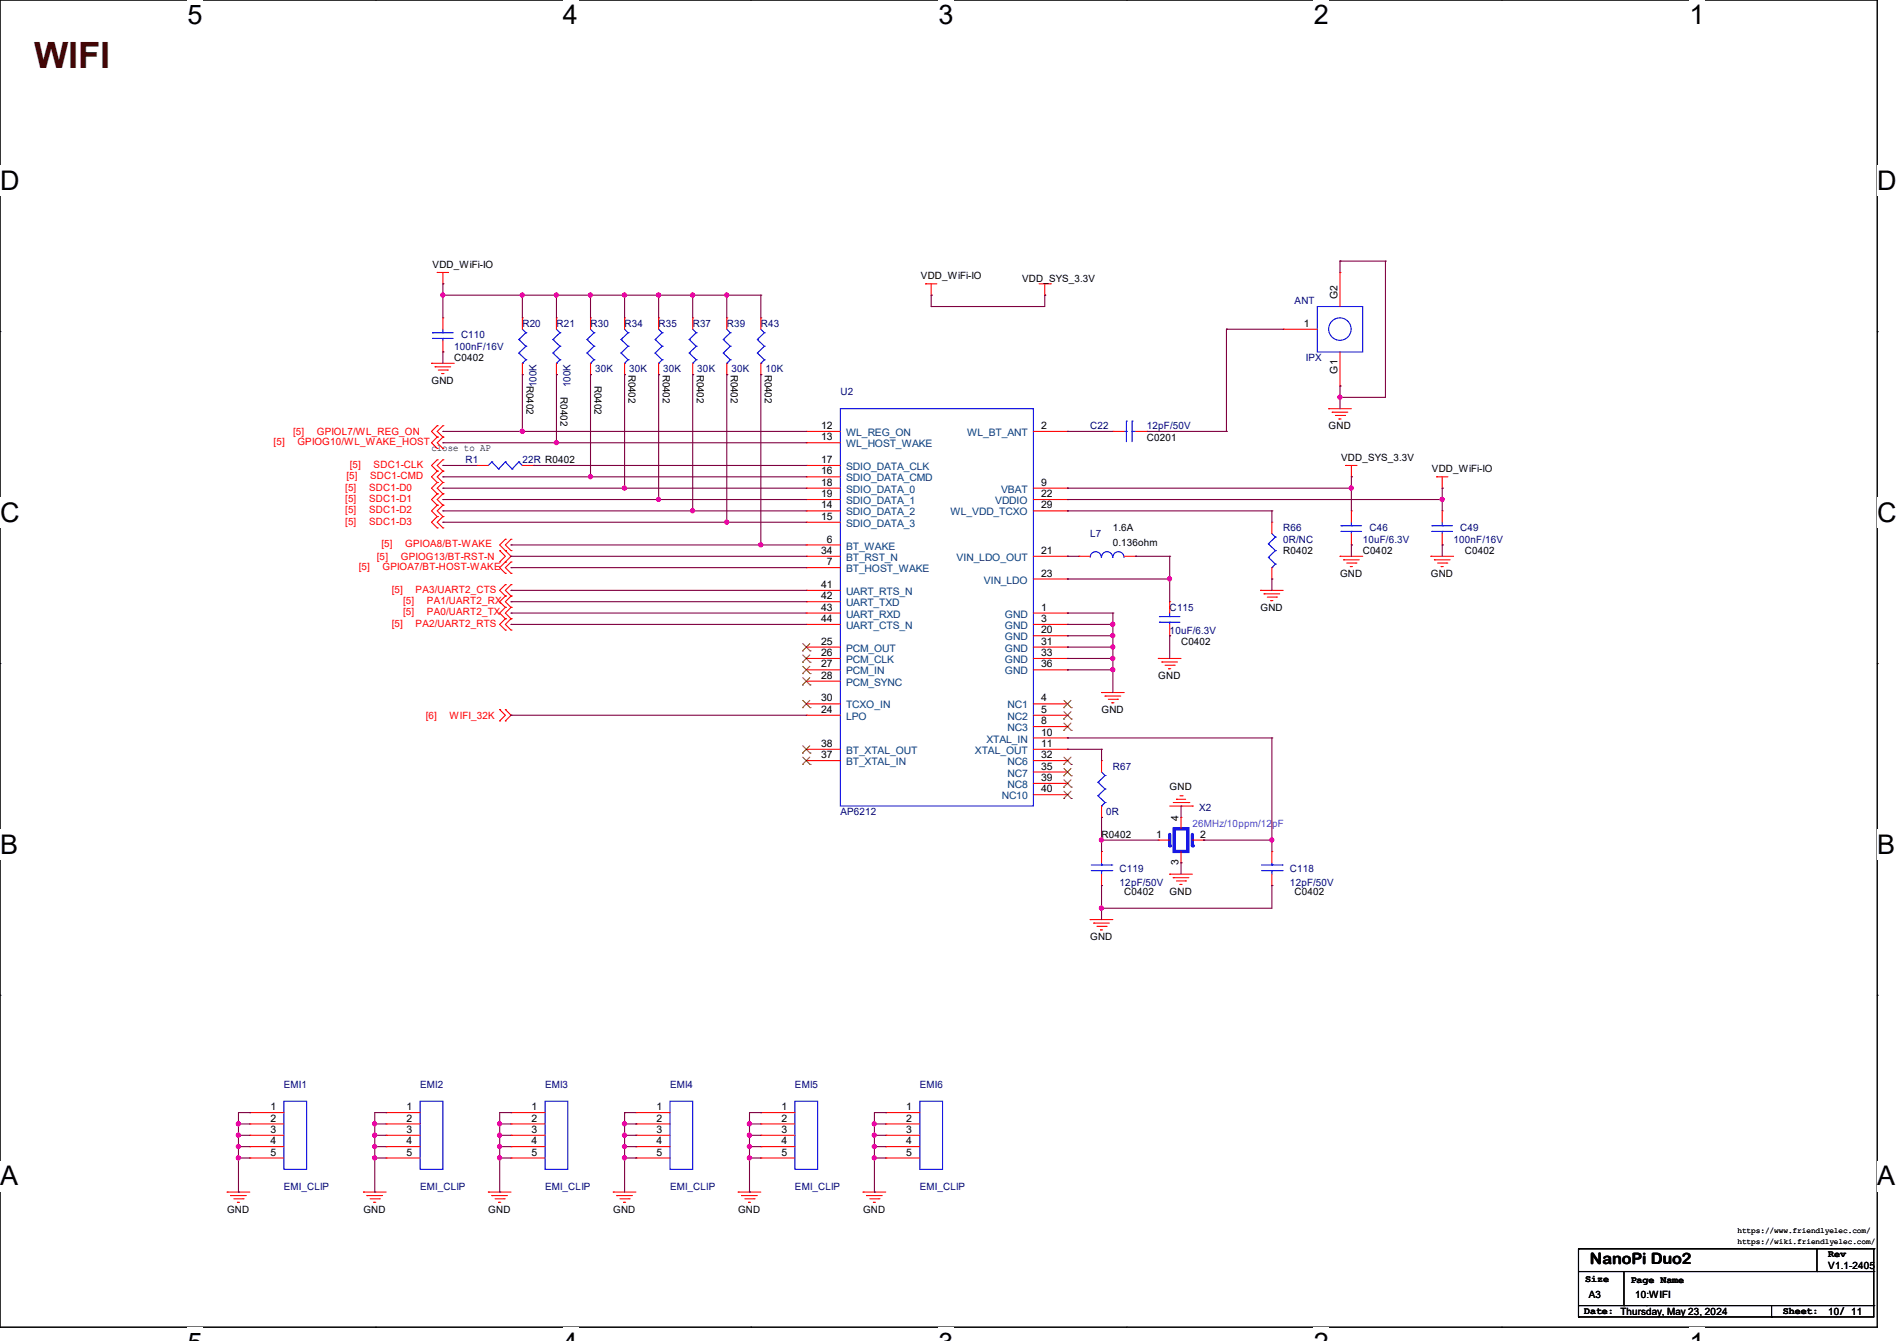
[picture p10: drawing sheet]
<svg xmlns="http://www.w3.org/2000/svg" width="297mm" height="210mm" viewBox="0 0 297 210" stroke-linecap="round" stroke-linejoin="round" font-family="sans-serif">
<path d="M0 0h293.9v207.9h-293.9z" fill="none" stroke="#000" stroke-width=".17"/>
<g fill="#fff">
<path d="M29.4 0h2.4v4.7h-2.4z"/>
<path d="M29.4 207.9h2.4v2.1h-2.4z"/>
</g>
<path d="M58.8 0h.1M58.8 207.9h.1" fill="none" stroke="#000" stroke-width=".17"/>
<g fill="#fff">
<path d="M88.1 0h2.4v4.7h-2.4z"/>
<path d="M88.1 207.9h2.4v2.1h-2.4z"/>
</g>
<path d="M117.6 0h.1M117.6 207.9h.1" fill="none" stroke="#000" stroke-width=".17"/>
<g fill="#fff">
<path d="M146.9 0h2.4v4.7h-2.4z"/>
<path d="M146.9 207.9h2.4v2.1h-2.4z"/>
</g>
<path d="M176.3 0h.1M176.3 207.9h.1" fill="none" stroke="#000" stroke-width=".17"/>
<g fill="#fff">
<path d="M205.7 0h2.4v4.7h-2.4z"/>
<path d="M205.7 207.9h2.4v2.1h-2.4z"/>
</g>
<path d="M235.1 0h.1M235.1 207.9h.1" fill="none" stroke="#000" stroke-width=".17"/>
<g fill="#fff">
<path d="M264.5 0h2.4v4.7h-2.4z"/>
<path d="M264.5 207.9h2.4v2.1h-2.4z"/>
<path d="M0 26h3v4.7h-3z"/>
<path d="M293.9 26h3.1v4.7h-3.1z"/>
<path d="M0 77.9h3v4.7h-3z"/>
<path d="M293.9 77.9h3.1v4.7h-3.1z"/>
</g>
<path d="M0 51.9h.1M293.9 51.9h.1" fill="none" stroke="#000" stroke-width=".17"/>
<g fill="#fff">
<path d="M0 129.9h2.8v4.7h-2.8z"/>
<path d="M293.9 129.9h2.9v4.7h-2.9z"/>
</g>
<path d="M0 103.9h.1M293.9 103.9h.1" fill="none" stroke="#000" stroke-width=".17"/>
<g fill="#fff">
<path d="M0 181.8h2.8v4.8h-2.8z"/>
<path d="M293.8 181.8h3v4.8h-3z"/>
</g>
<g fill="none" stroke="#000" stroke-width=".17">
<path d="M0 155.9h.1M293.9 155.9h.1M247.1 195.6h.1M247.1 199.1h46.3M247.1 195.6v10.6M247.1 195.6h46.3M254.3 199.1v5.4M284.5 199.1h.1M284.5 195.6v3.5M293.4 199.1h.1M293.4 195.6h.1M293.4 195.6v10.6h-46.3"/>
<path d="M247.1 206.2h.1M247.1 204.5h46.3M254.3 204.5h.1M257.8 204.5h.1M277.4 206.2h.1M277.4 204.5v1.7M293.4 204.5h.1"/>
</g>
<g fill="none" stroke="#f00" stroke-width=".17">
<path d="M67.6 56.9h.1M67.6 56.9h3.5M68.1 57.4h.1M68.1 57.4h2.5M68.5 42.7h.1M68.5 42.7h1.7M68.6 58h1.5M69.2 58.5h.1M69.2 58.5h.3M69.3 44.4h.1M69.3 55.1h.1M69.3 49.8h.1"/>
<path d="M69.3 42.7v1.7M69.3 49.8v1.8M69.3 53.3v1.8M70.1 58h.1M92.5 49.8h.1M92.5 58.7h.1M92.5 49.8v1.8M92.5 56.9v1.8M103.1 49.8h.1M103.1 58.7h.1M103.1 49.8v1.8M103.1 56.9v1.8"/>
<path d="M144.9 44.4h.1M144.9 44.4h1.8M145.8 46.2h.1M145.8 44.4v1.8M162.7 44.4h1.8M163.6 46.2h.1M163.6 44.4v1.8M164.5 44.4h.1M68.5 77.3h.1M68.5 75.6h.1M68.5 79.1h.1M68.5 68.5h.1"/>
<path d="M68.5 66.7h.1M68.5 70.2h.1M68.5 73.8h.1M68.5 72h.1M68.5 75.6l-.9 .9 .9 .8M68.5 77.3l-.9 .9 .9 .9M68.5 79.1l-.9 .9 .9 .9M68.5 66.7l-.9 .9 .9 .9M68.5 68.5l-.9 .8 .9 .9M68.5 72l-.9 .9 .9 .9M68.5 73.8l-.9 .9 .9 .9M69.3 77.3h.1"/>
<path d="M69.3 75.6h.1M69.3 79.1h.1M69.3 68.5h.1M69.3 66.7h.1M69.3 70.2h.1M69.3 73.8h.1M69.3 72h.1M69.3 75.6l-.8 .9 .8 .8M69.3 77.3l-.8 .9 .8 .9M69.3 79.1l-.8 .9 .8 .9M69.3 66.7l-.8 .9 .8 .9M69.3 68.5l-.8 .8 .8 .9"/>
<path d="M69.3 72l-.8 .9 .8 .9M69.3 73.8l-.8 .9 .8 .9M174.2 67.6h.1M174.2 67.6h1.8M177.8 67.6h1.8M179.6 67.6h.1M208 64h.1M208 64h3.6M208.6 64.6h.1M208.6 64.6h2.4M209.1 65.1h1.4M209.6 65.6h.1"/>
<path d="M209.6 65.6h.4M210.5 65.1h.1M210.7 72.9h.1M210.7 72.9h1.8M211.6 74.7h.1M211.6 72.9v1.8M224.9 74.7h.1M224.9 74.7h1.8M225.8 76.5h.1M225.8 74.7v1.8M68.5 80.9h.1M68.5 82.7h.1"/>
<path d="M68.5 80.9l-.9 .9 .9 .9M69.3 80.9h.1M69.3 82.7h.1M69.3 80.9l-.8 .9 .8 .9M78.2 88h.1M78.2 86.2h.1M78.2 86.2l.9 .9-.9 .9M79.1 86.2h.1M79.1 88h.1M79.1 89.8h.1M79.1 84.5h.1M79.1 95.1h.1"/>
<path d="M79.1 93.3h.1M79.1 96.9h.1M79.1 91.6h.1M79.1 98.7h.1M79.1 91.6l-.9 .9 .9 .8M79.1 84.5l-.9 .8 1.8 1.8-1.8 1.8 .9 .9M79.1 93.3l-.9 .9 .9 .9M79.1 95.1l-.9 .9 .9 .9M79.1 96.9l-.9 .9 .9 .9M80 89.8h.1M80 88h.1M80 86.2h.1"/>
<path d="M80 84.5h.1M80 95.1h.1M80 93.3h.1M80 96.9h.1M80 91.6h.1M80 98.7h.1M80 91.6l-.9 .9 .9 .8M80 88l-.9 .9 .9 .9M80 84.5l-.9 .8 .9 .9M80 93.3l-.9 .9 .9 .9M80 95.1l-.9 .9 .9 .9M80 96.9l-.9 .9 .9 .9"/>
<path d="M168.9 87.1h.1M168.9 87.1h1.8M176 87.1h1.8M177.8 87.1h.1M197.4 92.5h.1M197.4 92.5h3.5M197.9 93h.1M197.9 93h2.5M198.4 93.5h1.5M199 94.1h.1M199 94.1h.3M199.1 81.8h.1"/>
<path d="M199.1 90.7h.1M199.1 81.8v1.8M199.1 88.9v1.8M199.9 93.5h.1M209.8 87.1h.1M209.8 87.1h3.6M210.4 87.7h.1M210.4 87.7h2.4M210.9 88.2h1.4M211.4 88.7h.1M211.4 88.7h.4M212.3 88.2h.1"/>
<path d="M224 87.1h.1M224 87.1h3.6M224.6 87.7h.1M224.6 87.7h2.4M225.1 88.2h1.4M225.6 88.7h.1M225.6 88.7h.4M226.5 88.2h.1M78.2 112.9h.1M78.2 111.1h.1M78.2 111.1l.9 .9-.9 .9M79.1 111.1h.1"/>
<path d="M79.1 112.9h.1M79.1 111.1l.9 .9-.9 .9M172.5 108.5h.1M172.5 108.5h3.5M173 109h.1M173 109h2.5M173.5 109.5h1.5M174.1 110.1h.1M174.1 110.1h.3M175 109.5h.1M181.4 103.1h.1M181.4 103.1h3.5"/>
<path d="M181.9 103.7h.1M181.9 103.7h2.5M182.4 104.2h1.5M183 104.7h.1M183 104.7h.3M183.9 104.2h.1M172.5 133.4h.1M172.5 138.7h.1M172.5 133.4v1.7M172.5 136.9v1.8M183.1 136.9h.1M183.1 136.9h3.6"/>
<path d="M183.1 126.2h3.6M183.7 137.5h.1M183.7 137.5h2.4M183.7 125.7h2.4M184.2 125.2h.1M184.2 138h1.4M184.2 125.2h1.4M184.7 138.5h.1M184.7 138.5h.4M184.7 124.6h.4M185.1 124.6h.1M185.6 138h.1"/>
<path d="M186.1 125.7h.1M186.7 126.2h.1M170.7 144h.1M170.7 144h3.5M171.2 144.6h.1M171.2 144.6h2.5M171.7 145.1h1.5M172.3 145.6h.1M172.3 145.6h.3M173.2 145.1h.1M60.5 174.2h.1M60.5 176h.1"/>
<path d="M60.5 177.8h.1M60.5 179.6h.1M60.5 174.2h5.3M60.5 176h5.3M60.5 177.8h5.3M60.5 179.6h5.3M99.6 174.2h.1M99.6 176h.1M99.6 177.8h.1M99.6 179.6h.1M99.6 174.2h5.3M99.6 176h5.3"/>
<path d="M99.6 177.8h5.3M99.6 179.6h5.3M119.1 174.2h.1M119.1 176h.1M119.1 177.8h.1M119.1 179.6h.1M119.1 174.2h5.4M119.1 176h5.4M119.1 177.8h5.4M119.1 179.6h5.4M35.6 186.7h.1M35.6 186.7h3.5"/>
<path d="M36.1 187.2h.1M36.1 187.2h2.5M36.6 187.7h1.5M37.2 188.3h.1M37.2 188.3h.3M38.1 187.7h.1M56.9 186.7h.1M56.9 186.7h3.6M57.4 187.2h.1M57.4 187.2h2.5M58 187.7h1.4M58.5 188.3h.1"/>
<path d="M58.5 188.3h.3M59.4 187.7h.1M60.5 181.4h.1M60.5 181.4h5.3M76.5 186.7h.1M76.5 186.7h3.5M77 187.2h.1M77 187.2h2.5M77.5 187.7h1.5M78.1 188.3h.1M78.1 188.3h.3M79 187.7h.1"/>
<path d="M96 186.7h.1M96 186.7h3.6M96.6 187.2h.1M96.6 187.2h2.4M97.1 187.7h1.4M97.6 188.3h.1M97.6 188.3h.4M98.5 187.7h.1M99.6 181.4h.1M99.6 181.4h5.3M115.6 186.7h.1M115.6 186.7h3.5"/>
<path d="M116.1 187.2h.1M116.1 187.2h2.5M116.6 187.7h1.5M117.2 188.3h.1M117.2 188.3h.3M118.1 187.7h.1M119.1 181.4h.1M119.1 181.4h5.4M135.1 186.7h.1M135.1 186.7h3.6M135.7 187.2h.1M135.7 187.2h2.4"/>
<path d="M136.2 187.7h1.4M136.7 188.3h.1M136.7 188.3h.4M137.6 187.7h.1"/>
</g>
<g fill="none" stroke="#00f" stroke-width=".17">
<path d="M67.7 52.1h.1M67.7 53h.1M67.7 52.1h3.3M67.7 53h3.3M69.3 53h.1M69.3 52.1h.1M69.3 51.6v.5M69.3 53v.3M91.9 53.2h.1M91.9 55.3h.1M91.9 53.2l1.1 1M91.9 55.3l1.1 1"/>
<path d="M92.5 56.9h.1M92.5 51.6l.5 .5M93 52.1h.1M93 54.2h.1M93 56.3h.1M93 52.1l-1.1 1.1M93 54.2l-1.1 1.1M93 56.3l-.5 .6M102.6 53.2h.1M102.6 55.3h.1M102.6 53.2l1.1 1M102.6 55.3l1.1 1"/>
<path d="M103.1 56.9h.1M103.1 51.6l.6 .5M103.7 52.1h.1M103.7 54.2h.1M103.7 56.3h.1M103.7 52.1l-1.1 1.1M103.7 54.2l-1.1 1.1M103.7 56.3l-.6 .6M176 67.6h.4M176.4 67.6h.1M176.4 66h.1M176.4 66v3.2"/>
<path d="M177.2 66h.1M177.2 67.6h.1M177.2 67.6h.6M177.2 66v3.2M170.7 87.3a.87 .87 0 0 1 .9-.9 .87 .87 0 0 1 .8 .9M172.5 87.3a.87 .87 0 0 1 .8-.9 .87 .87 0 0 1 .9 .9M174.2 87.3a.87 .87 0 0 1 .9-.9 .87 .87 0 0 1 .9 .9M198.6 85.2h.1M198.6 87.3h.1M198.6 85.2l1.1 1M198.6 87.3l1.1 1M199.1 88.9h.1"/>
<path d="M199.1 83.6l.6 .5M199.7 84.1h.1M199.7 86.2h.1M199.7 88.3h.1M199.7 84.1l-1.1 1.1M199.7 86.2l-1.1 1.1M199.7 88.3l-.6 .6M170.9 136.4h3.2M170.9 135.5h3.2M172.5 135.5h.1M172.5 136.4h.1M172.5 135.1v.4"/>
<path d="M172.5 136.4v.5M174.1 136.4h.1M174.1 135.5h.1M65.8 172.5h3.5v10.6h-3.5zM104.9 172.5h3.6v10.6h-3.6zM124.5 172.5h3.5v10.6h-3.5z"/>
</g>
<path d="M183.1 130.7v1.8" fill="none" stroke="#00f" stroke-width=".51"/>
<circle cx="183.1" cy="132.5" r=".25" fill="#00f"/>
<path d="M186.7 130.7v1.8" fill="none" stroke="#00f" stroke-width=".51"/>
<circle cx="186.7" cy="132.5" r=".25" fill="#00f"/>
<path d="M183.9 129.8h2.1v3.6h-2.1z" fill="none" stroke="#00f" stroke-width=".51"/>
<g fill="none" stroke="#f00" stroke-width=".17">
<path d="M81.8 49.8h.1M81.8 58.7h.1M81.8 49.8v1.8M81.8 56.9v1.8M87.1 49.8h.1M87.1 58.7h.1M87.1 49.8v1.8M87.1 56.9v1.8M97.8 49.8h.1M97.8 58.7h.1M97.8 49.8v1.8M97.8 56.9v1.8"/>
<path d="M108.5 49.8h.1M108.5 58.7h.1M108.5 49.8v1.8M108.5 56.9v1.8M113.8 49.8h.1M113.8 58.7h.1M113.8 49.8v1.8M113.8 56.9v1.8M119.1 49.8h.1M119.1 58.7h.1M119.1 49.8v1.8M119.1 56.9v1.8"/>
<path d="M200.9 51.6h.1M200.9 51.6h5.3M209.8 42.7h.1M209.8 42.7v5.3M209.8 55.1v5.4M74.7 72.9h.1M74.7 72.9h1.8M81.8 72.9h1.8M83.6 72.9h.1M126.2 67.6h.1M126.2 69.3h.1M126.2 74.7h.1"/>
<path d="M126.2 72.9h.1M126.2 76.5h.1M126.2 78.2h.1M126.2 67.6h5.4M126.2 76.5h5.4M126.2 69.3h5.4M126.2 74.7h5.4M126.2 72.9h5.4M126.2 78.2h5.4M161.8 67.6h5.3M161.8 76.5h5.3M161.8 78.2h5.3"/>
<path d="M167.1 67.6h.1M167.1 76.5h.1M167.1 78.2h.1M209.8 60.5h.1M126.2 85.3h.1M126.2 88.9h.1M126.2 80h.1M126.2 81.8h.1M126.2 87.1h.1M126.2 92.5h.1M126.2 94.2h.1M126.2 96h.1"/>
<path d="M126.2 97.8h.1M126.2 96h5.4M126.2 97.8h5.4M126.2 85.3h5.4M126.2 88.9h5.4M126.2 80h5.4M126.2 81.8h5.4M126.2 87.1h5.4M126.2 92.5h5.4M126.2 94.2h5.4M161.8 96h5.3M161.8 97.8h5.3"/>
<path d="M161.8 80h5.3M161.8 99.6h5.3M161.8 87.1h5.3M161.8 90.7h5.3M167.1 96h.1M167.1 97.8h.1M167.1 99.6h.1M167.1 87.1h.1M167.1 90.7h.1M167.1 80h.1M183.1 99.6h.1M183.1 94.2h.1"/>
<path d="M183.1 94.2v1.8M183.1 97.8v1.8M211.6 85.3h.1M211.6 80h.1M211.6 80v1.8M211.6 83.6v1.7M225.8 85.3h.1M225.8 80h.1M225.8 80v1.8M225.8 83.6v1.7M126.2 112h.1M126.2 101.3h.1"/>
<path d="M126.2 103.1h.1M126.2 104.9h.1M126.2 106.7h.1M126.2 110.2h.1M126.2 119.1h.1M126.2 117.3h.1M126.2 110.2h5.4M126.2 112h5.4M126.2 117.3h5.4M126.2 101.3h5.4M126.2 103.1h5.4M126.2 104.9h5.4"/>
<path d="M126.2 106.7h5.4M126.2 119.1h5.4M161.8 110.2h5.3M161.8 112h5.3M161.8 113.8h5.3M161.8 115.6h5.3M161.8 117.3h5.3M161.8 101.3h5.3M161.8 103.1h5.3M161.8 104.9h5.3M161.8 119.1h5.3M167.1 110.2h.1"/>
<path d="M167.1 112h.1M167.1 113.8h.1M167.1 115.6h.1M167.1 117.3h.1M167.1 101.3h.1M167.1 119.1h.1M167.1 103.1h.1M167.1 104.9h.1M172.5 119.1h.1M172.5 119.1v1.8M161.8 120.9h5.3M161.8 122.7h5.3"/>
<path d="M161.8 124.5h5.3M167.1 120.9h.1M167.1 122.7h.1M167.1 124.5h.1M172.5 128h.1M172.5 126.2v1.8M181.4 131.6h.1M181.4 131.6h1.7M184.9 135.1h.1M184.9 128h.1M184.9 128v1.8M184.9 133.4v1.7"/>
<path d="M186.7 131.6h1.8M188.5 131.6h.1M199.1 133.4h.1M199.1 138.7h.1M199.1 133.4v1.7M199.1 136.9v1.8M39.1 174.2h.1M39.1 176h.1M39.1 177.8h.1M39.1 179.6h.1M39.1 174.2h5.4M39.1 176h5.4"/>
<path d="M39.1 177.8h5.4M39.1 179.6h5.4M80 174.2h.1M80 176h.1M80 177.8h.1M80 179.6h.1M80 174.2h5.3M80 176h5.3M80 177.8h5.3M80 179.6h5.3M138.7 174.2h.1M138.7 176h.1"/>
<path d="M138.7 177.8h.1M138.7 179.6h.1M138.7 174.2h5.3M138.7 176h5.3M138.7 177.8h5.3M138.7 179.6h5.3M39.1 181.4h.1M39.1 181.4h5.4M80 181.4h.1M80 181.4h5.3M138.7 181.4h.1M138.7 181.4h5.3"/>
</g>
<g fill="none" stroke="#00f" stroke-width=".17">
<path d="M81.2 53.2h.1M81.2 55.3h.1M81.2 53.2l1.1 1M81.2 55.3l1.1 1M81.8 56.9h.1M81.8 51.6l.5 .5M82.3 52.1h.1M82.3 54.2h.1M82.3 56.3h.1M82.3 52.1l-1.1 1.1M82.3 54.2l-1.1 1.1M82.3 56.3l-.5 .6"/>
<path d="M86.6 53.2h.1M86.6 55.3h.1M86.6 53.2l1.1 1M86.6 55.3l1.1 1M87.1 56.9h.1M87.1 51.6l.6 .5M87.7 52.1h.1M87.7 54.2h.1M87.7 56.3h.1M87.7 52.1l-1.1 1.1M87.7 54.2l-1.1 1.1M87.7 56.3l-.6 .6"/>
<path d="M97.2 53.2h.1M97.2 55.3h.1M97.2 53.2l1.1 1M97.2 55.3l1.1 1M97.8 56.9h.1M97.8 51.6l.5 .5M98.3 52.1h.1M98.3 54.2h.1M98.3 56.3h.1M98.3 52.1l-1.1 1.1M98.3 54.2l-1.1 1.1M98.3 56.3l-.5 .6"/>
<path d="M107.9 53.2h.1M107.9 55.3h.1M107.9 53.2l1.1 1M107.9 55.3l1.1 1M108.5 56.9h.1M108.5 51.6l.5 .5M109 52.1h.1M109 54.2h.1M109 56.3h.1M109 52.1l-1.1 1.1M109 54.2l-1.1 1.1M109 56.3l-.5 .6"/>
<path d="M113.2 53.2h.1M113.2 55.3h.1M113.2 53.2l1.1 1M113.2 55.3l1.1 1M113.8 56.9h.1M113.8 51.6l.5 .5M114.3 52.1h.1M114.3 54.2h.1M114.3 56.3h.1M114.3 52.1l-1.1 1.1M114.3 54.2l-1.1 1.1M114.3 56.3l-.5 .6"/>
<path d="M118.6 53.2h.1M118.6 55.3h.1M118.6 53.2l1.1 1M118.6 55.3l1.1 1M119.1 56.9h.1M119.1 51.6l.6 .5M119.7 52.1h.1M119.7 54.2h.1M119.7 56.3h.1M119.7 52.1l-1.1 1.1M119.7 54.2l-1.1 1.1M119.7 56.3l-.6 .6"/>
<path d="M206.2 48h7.2v7.1h-7.2zM77 72.3h.1M77 72.3l-.5 .6M77 72.3l1.1 1.1M78.1 73.4h.1M79.1 72.3h.1M79.1 72.3l-1 1.1M79.1 72.3l1.1 1.1M80.2 73.4h.1M81.2 72.3h.1M81.2 72.3l-1 1.1M81.2 72.3l.6 .6"/>
<path d="M81.8 72.9h.1M131.6 64h30.2v62.2h-30.2zM181.5 96.6h.1M181.5 97.5h.1M181.5 96.6h3.2M181.5 97.5h3.2M183.1 97.5h.1M183.1 96.6h.1M183.1 96v.6M183.1 97.5v.3M210 82.3h.1M210 83.2h.1"/>
<path d="M210 82.3h3.2M210 83.2h3.2M211.6 83.2h.1M211.6 82.3h.1M211.6 81.8v.5M211.6 83.2v.4M224.2 82.3h.1M224.2 83.2h.1M224.2 82.3h3.2M224.2 83.2h3.2M225.8 83.2h.1M225.8 82.3h.1"/>
<path d="M225.8 81.8v.5M225.8 83.2v.4M171.9 122.5h.1M171.9 124.6h.1M171.9 122.5l1.1 1.1M171.9 124.6l1.1 1.1M172.5 126.2h.1M172.5 120.9l.5 .6M173 121.5h.1M173 123.6h.1M173 125.7h.1M173 121.5l-1.1 1"/>
<path d="M173 123.6l-1.1 1M173 125.7l-.5 .5M197.5 136.4h3.2M197.5 135.5h3.2M199.1 135.5h.1M199.1 136.4h.1M199.1 135.1v.4M199.1 136.4v.5M200.7 136.4h.1M200.7 135.5h.1M44.5 172.5h3.5v10.6h-3.5zM85.3 172.5h3.6v10.6h-3.6z"/>
<path d="M144 172.5h3.6v10.6h-3.6z"/>
<circle cx="209.8" cy="51.5" r="1.76"/>
</g>
<g fill="none" stroke="#7f3f00" stroke-width=".16">
<path d="M125.6 101.9h.1M125.6 103.7h.1M125.6 105.5h.1M125.6 107.3h.1M125.6 110.8h.1M125.6 119.7h.1M125.6 117.9h.1M125.7 100.8l1.1 1.1M125.7 102.6l1.1 1.1M125.7 104.4l1.1 1.1M125.7 106.1l1.1 1.2M125.7 109.7l1.1 1.1"/>
<path d="M125.7 118.6l1.1 1.1M125.7 116.8l1.1 1.1M126.8 100.8l-1.2 1.1M126.8 102.6l-1.2 1.1M126.8 104.4l-1.2 1.1M126.8 106.1l-1.2 1.2M126.8 109.7l-1.2 1.1M126.8 118.6l-1.2 1.1M126.8 116.8l-1.2 1.1M126.8 101.9h.1M126.8 103.7h.1M126.8 105.5h.1"/>
<path d="M126.8 107.3h.1M126.8 110.8h.1M126.8 119.7h.1M126.8 117.9h.1M166.5 110.8h.1M166.5 112.6h.1M166.5 114.4h.1M166.5 119.7h.1M166.6 109.7l1.1 1.1M166.6 111.5l1.1 1.1M166.6 113.2l1.1 1.2M166.6 118.6l1.1 1.1"/>
<path d="M167.7 109.7l-1.2 1.1M167.7 111.5l-1.2 1.1M167.7 113.2l-1.2 1.2M167.7 118.6l-1.2 1.1M167.7 110.8h.1M167.7 112.6h.1M167.7 114.4h.1M167.7 119.7h.1M166.5 121.5h.1M166.5 123.3h.1M166.5 125.1h.1M166.6 120.4l1.1 1.1"/>
<path d="M166.6 122.1l1.1 1.2M166.6 123.9l1.1 1.2M167.7 120.4l-1.2 1.1M167.7 122.1l-1.2 1.2M167.7 123.9l-1.2 1.2M167.7 121.5h.1M167.7 123.3h.1M167.7 125.1h.1"/>
</g>
<g fill="none" stroke="#7f003f" stroke-width=".17">
<path d="M69.3 46.2h.1M69.3 55.1h.1M69.3 44.4h.1M69.3 46.2h49.8M69.3 44.4v5.4M69.3 55.1v1.8M81.8 46.2h.1M81.8 58.7h.1M81.8 46.2v3.6M81.8 58.7v8.9M87.1 46.2h.1M87.1 58.7h.1"/>
<path d="M87.1 46.2v3.6M87.1 58.7v10.6M92.5 58.7h.1M92.5 46.2h.1M92.5 46.2v3.6M92.5 58.7v16M97.8 58.7h.1M97.8 46.2h.1M97.8 46.2v3.6M97.8 58.7v17.8M103.1 46.2h.1M103.1 58.7h.1"/>
<path d="M103.1 46.2v3.6M103.1 58.7v19.5M108.5 58.7h.1M108.5 46.2h.1M108.5 46.2v3.6M108.5 58.7v21.3M113.8 58.7h.1M113.8 46.2h.1M113.8 46.2v3.6M113.8 58.7v23.1M119.1 58.7h.1M119.1 46.2h.1"/>
<path d="M119.1 46.2v3.6M119.1 58.7v26.6M145.8 46.2h.1M145.8 48h.1M145.8 46.2v1.8M163.6 46.2h.1M163.6 46.2v1.8h-17.8M192 51.6h.1M192 51.6v16M192 51.6h8.9M209.8 40.9h.1M209.8 40.9v1.8"/>
<path d="M209.8 40.9h7.1M216.9 40.9h.1M216.9 40.9v21.3h-7.1M69.3 72.9h.1M69.3 74.7h.1M69.3 67.6h.1M69.3 69.3h.1M69.3 78.2h.1M69.3 76.5h.1M69.3 72.9h5.4M69.3 74.7h56.9M69.3 67.6h56.9"/>
<path d="M69.3 69.3h56.9M69.3 78.2h56.9M69.3 76.5h56.9M81.8 67.6h.1M83.6 72.9h.1M83.6 72.9h42.6M87.1 69.3h.1M92.5 74.7h.1M97.8 76.5h.1M103.1 78.2h.1M167.1 67.6h.1M167.1 78.2h.1"/>
<path d="M167.1 76.5h.1M167.1 67.6h7.1M167.1 78.2h58.7M167.1 76.5h44.5M179.6 67.6h12.4M192 67.6h.1M209.8 62.2h.1M209.8 60.5h.1M209.8 60.5v3.5M211.6 76.5h.1M211.6 74.7h.1M211.6 74.7v5.3"/>
<path d="M225.8 78.2h.1M225.8 76.5h.1M225.8 76.5v3.5M69.3 81.8h.1M69.3 80h.1M69.3 81.8h56.9M69.3 80h56.9M80 96h.1M80 94.2h.1M80 97.8h.1M80 92.5h.1M80 87.1h.1"/>
<path d="M80 88.9h.1M80 85.3h.1M80 97.8h46.2M80 96h46.2M80 87.1h46.2M80 94.2h46.2M80 92.5h46.2M80 88.9h46.2M80 85.3h46.2M108.5 80h.1M113.8 81.8h.1M119.1 85.3h.1"/>
<path d="M167.1 97.8h.1M167.1 96h.1M167.1 99.6h.1M167.1 90.7h.1M167.1 87.1h.1M167.1 80h.1M167.1 97.8h7.1M167.1 96h7.1M167.1 99.6h7.1M167.1 80h32M167.1 90.7h16M167.1 87.1h1.8"/>
<path d="M174.2 97.8h.1M174.2 96h.1M174.2 99.6h.1M174.2 96v12.5M177.8 87.1h.1M177.8 87.1h5.3M183.1 87.1h.1M183.1 90.7h.1M183.1 99.6h.1M183.1 87.1v7.1M183.1 99.6v3.5M199.1 80h.1"/>
<path d="M199.1 90.7h.1M199.1 80v1.8M199.1 90.7v1.8M211.6 85.3h.1M211.6 85.3v1.8M225.8 85.3h.1M225.8 85.3v1.8M80 112h.1M80 112h46.2M167.1 104.9h.1M167.1 103.1h.1M167.1 101.3h.1"/>
<path d="M167.1 115.6h.1M167.1 117.3h.1M167.1 104.9h7.1M167.1 103.1h7.1M167.1 101.3h7.1M167.1 115.6h32M167.1 117.3h5.4M172.5 117.3h.1M172.5 117.3v1.8M174.2 103.1h.1M174.2 104.9h.1M174.2 101.3h.1"/>
<path d="M199.1 115.6h.1M199.1 115.6v17.8M172.5 131.6h.1M172.5 138.7h.1M172.5 128h.1M172.5 128v5.4M172.5 138.7v5.3M172.5 131.6h8.9M184.9 135.1h.1M184.9 126.2h.1M184.9 126.2v1.8M184.9 135.1v1.8"/>
<path d="M188.5 131.6h.1M188.5 131.6h10.6M199.1 131.6h.1M199.1 138.7h.1M199.1 138.7v3.5h-26.6M172.5 142.2h.1M37.3 176h.1M37.3 177.8h.1M37.3 179.6h.1M37.3 176h1.8M37.3 177.8h1.8M37.3 179.6h1.8"/>
<path d="M39.1 174.2h.1M39.1 174.2h-1.8v12.5M58.7 176h.1M58.7 177.8h.1M58.7 179.6h.1M58.7 176h1.8M58.7 177.8h1.8M58.7 179.6h1.8M60.5 174.2h.1M60.5 174.2h-1.8v12.5M78.2 176h.1M78.2 177.8h.1"/>
<path d="M78.2 179.6h.1M78.2 176h1.8M78.2 177.8h1.8M78.2 179.6h1.8M80 174.2h.1M80 174.2h-1.8v12.5M97.8 174.2h.1M97.8 176h.1M97.8 177.8h.1M97.8 179.6h.1M97.8 174.2v12.5M97.8 174.2h1.8"/>
<path d="M97.8 176h1.8M97.8 177.8h1.8M97.8 179.6h1.8M99.6 176h.1M99.6 177.8h.1M99.6 179.6h.1M117.3 176h.1M117.3 177.8h.1M117.3 179.6h.1M117.3 176h1.8M117.3 177.8h1.8M117.3 179.6h1.8"/>
<path d="M119.1 174.2h.1M119.1 174.2h-1.8v12.5M136.9 176h.1M136.9 177.8h.1M136.9 179.6h.1M136.9 176h1.8M136.9 177.8h1.8M136.9 179.6h1.8M138.7 174.2h.1M138.7 174.2h-1.8v12.5M37.3 181.4h.1M37.3 186.7h.1"/>
<path d="M37.3 181.4h1.8M58.7 181.4h.1M58.7 186.7h.1M58.7 181.4h1.8M78.2 181.4h.1M78.2 186.7h.1M78.2 181.4h1.8M97.8 181.4h.1M97.8 181.4h1.8M99.6 181.4h.1M117.3 181.4h.1M117.3 186.7h.1"/>
<path d="M117.3 181.4h1.8M136.9 181.4h.1M136.9 186.7h.1M136.9 181.4h1.8"/>
</g>
<g fill="#f0f" stroke="#f0f" stroke-width=".17">
<circle cx="92.4" cy="74.7" r=".32"/>
<circle cx="174.2" cy="104.9" r=".32"/>
<circle cx="174.2" cy="103.1" r=".32"/>
<circle cx="174.2" cy="97.8" r=".32"/>
<circle cx="174.2" cy="101.3" r=".32"/>
<circle cx="174.2" cy="99.5" r=".32"/>
<circle cx="113.8" cy="46.2" r=".32"/>
<circle cx="108.4" cy="46.2" r=".32"/>
<circle cx="103.1" cy="46.2" r=".32"/>
<circle cx="97.8" cy="46.2" r=".32"/>
<circle cx="225.8" cy="78.2" r=".32"/>
<circle cx="211.6" cy="76.4" r=".32"/>
<circle cx="92.4" cy="46.2" r=".32"/>
<circle cx="87.1" cy="46.2" r=".32"/>
<circle cx="81.8" cy="46.2" r=".32"/>
<circle cx="69.3" cy="46.2" r=".32"/>
<circle cx="81.8" cy="67.5" r=".32"/>
<circle cx="87.1" cy="69.3" r=".32"/>
<circle cx="113.8" cy="81.8" r=".32"/>
<circle cx="108.4" cy="80" r=".32"/>
<circle cx="103.1" cy="78.2" r=".32"/>
<circle cx="97.8" cy="76.4" r=".32"/>
<circle cx="183.1" cy="90.7" r=".32"/>
<circle cx="119.1" cy="85.3" r=".32"/>
<circle cx="172.4" cy="142.2" r=".32"/>
<circle cx="199.1" cy="131.6" r=".32"/>
<circle cx="172.4" cy="131.6" r=".32"/>
<circle cx="209.8" cy="62.2" r=".32"/>
<circle cx="117.3" cy="176" r=".32"/>
<circle cx="117.3" cy="177.8" r=".32"/>
<circle cx="117.3" cy="179.6" r=".32"/>
<circle cx="117.3" cy="181.3" r=".32"/>
<circle cx="97.8" cy="176" r=".32"/>
<circle cx="97.8" cy="177.8" r=".32"/>
<circle cx="97.8" cy="179.6" r=".32"/>
<circle cx="97.8" cy="181.3" r=".32"/>
<circle cx="78.2" cy="176" r=".32"/>
<circle cx="78.2" cy="177.8" r=".32"/>
<circle cx="78.2" cy="179.6" r=".32"/>
<circle cx="78.2" cy="181.3" r=".32"/>
<circle cx="58.7" cy="176" r=".32"/>
<circle cx="58.7" cy="177.8" r=".32"/>
<circle cx="58.7" cy="179.6" r=".32"/>
<circle cx="58.7" cy="181.3" r=".32"/>
<circle cx="37.3" cy="176" r=".32"/>
<circle cx="37.3" cy="177.8" r=".32"/>
<circle cx="37.3" cy="179.6" r=".32"/>
<circle cx="37.3" cy="181.3" r=".32"/>
<circle cx="136.9" cy="176" r=".32"/>
<circle cx="136.9" cy="177.8" r=".32"/>
<circle cx="136.9" cy="179.6" r=".32"/>
<circle cx="136.9" cy="181.3" r=".32"/>
</g>
<text font-size="5.7" fill="#3f0000" x="5.3" y="10.6">WIFI</text>
<g font-size="4.2">
<text x="29.4" y="3.8">5</text>
<text x="88.1" y="3.8">4</text>
<text x="146.9" y="3.8">3</text>
<text x="205.7" y="3.8">2</text>
<text x="264.5" y="3.8">1</text>
<text x="0" y="29.8">D</text>
<text x="293.9" y="29.8">D</text>
<text x="0" y="81.7">C</text>
<text x="293.9" y="81.7">C</text>
<text x="0" y="133.7">B</text>
<text x="293.9" y="133.7">B</text>
<text x="0" y="185.6">A</text>
<text x="293.9" y="185.6">A</text>
</g>
<text font-size="2.5" x="248.9" y="197.9">NanoPi Duo2</text>
<g font-size="1.6">
<text x="67.7" y="42">VDD_WiFi-IO</text>
<text x="144.2" y="43.8">VDD_WiFi-IO</text>
<text x="160" y="44.1">VDD_SYS_3.3V</text>
<text x="209.4" y="46.8" transform="rotate(-90 209.4 46.8)">G2</text>
<text x="204.1" y="51.2">1</text>
<text x="71.1" y="56.6">C0402</text>
<text x="98.4" y="58.7" transform="rotate(90 98.4 58.7)">R0402</text>
<text x="103.8" y="58.7" transform="rotate(90 103.8 58.7)">R0402</text>
<text x="109.1" y="58.7" transform="rotate(90 109.1 58.7)">R0402</text>
<text x="114.4" y="58.7" transform="rotate(90 114.4 58.7)">R0402</text>
<text x="119.8" y="58.7" transform="rotate(90 119.8 58.7)">R0402</text>
<text x="209.4" y="58.5" transform="rotate(-90 209.4 58.5)">G1</text>
<text x="67.6" y="60.1">GND</text>
<text x="82.4" y="60.5" transform="rotate(90 82.4 60.5)">R0402</text>
<text x="87.8" y="62.2" transform="rotate(90 87.8 62.2)">R0402</text>
<text x="93.1" y="60.5" transform="rotate(90 93.1 60.5)">R0402</text>
<text x="67.6" y="70.6">close to AP</text>
<text x="128.6" y="67.2">12</text>
<text x="128.6" y="69">13</text>
<text x="163" y="67.2">2</text>
<text x="179.6" y="69">C0201</text>
<text x="208" y="67.2">GND</text>
<text x="128.6" y="74.3">16</text>
<text x="128.6" y="72.5">17</text>
<text x="128.6" y="76.1">18</text>
<text x="128.6" y="77.9">19</text>
<text x="163" y="76.1">9</text>
<text x="163" y="77.9">22</text>
<text x="210" y="72.2">VDD_SYS_3.3V</text>
<text x="224.2" y="74">VDD_WiFi-IO</text>
<text x="128.6" y="79.6">14</text>
<text x="128.6" y="81.4">15</text>
<text x="163" y="79.6">29</text>
<text x="174.2" y="83.2">1.6A</text>
<text x="128.6" y="86.7">34</text>
<text x="129.5" y="85">6</text>
<text x="129.5" y="88.5">7</text>
<text x="163" y="86.7">21</text>
<text x="174.2" y="85.6">0.136ohm</text>
<text x="200.9" y="86.8">R0402</text>
<text x="213.4" y="86.8">C0402</text>
<text x="229.4" y="86.8">C0402</text>
<text x="128.6" y="92.1">41</text>
<text x="128.6" y="93.9">42</text>
<text x="128.6" y="95.6">43</text>
<text x="163" y="95.6">1</text>
<text x="163" y="90.3">23</text>
<text x="197.4" y="95.7">GND</text>
<text x="209.8" y="90.3">GND</text>
<text x="224" y="90.3">GND</text>
<text x="128.6" y="101">25</text>
<text x="128.6" y="97.4">44</text>
<text x="163" y="97.4">3</text>
<text x="163" y="99.2">20</text>
<text x="163" y="101">31</text>
<text x="184.9" y="101">C0402</text>
<text x="128.6" y="102.7">26</text>
<text x="128.6" y="104.5">27</text>
<text x="128.6" y="106.3">28</text>
<text x="163" y="102.7">33</text>
<text x="163" y="104.5">36</text>
<text x="181.4" y="106.3">GND</text>
<text x="128.6" y="111.6">24</text>
<text x="128.6" y="109.9">30</text>
<text x="163" y="109.9">4</text>
<text x="163" y="111.6">5</text>
<text x="163" y="113.4">8</text>
<text x="172.5" y="111.7">GND</text>
<text x="128.6" y="118.7">37</text>
<text x="128.6" y="117">38</text>
<text x="163" y="115.2">10</text>
<text x="163" y="117">11</text>
<text x="163" y="118.7">32</text>
<text x="163" y="120.5">35</text>
<text x="163" y="122.3">39</text>
<text x="163" y="124.1">40</text>
<text x="183.1" y="123.8">GND</text>
<text x="172.5" y="131.2">R0402</text>
<text x="181" y="131.2">1</text>
<text x="184.5" y="128.6" transform="rotate(-90 184.5 128.6)">4</text>
<text x="187.9" y="131.2">2</text>
<text x="184.5" y="135.5" transform="rotate(-90 184.5 135.5)">3</text>
<text x="176" y="140.1">C0402</text>
<text x="183.1" y="140.1">GND</text>
<text x="202.7" y="140.1">C0402</text>
<text x="170.7" y="147.2">GND</text>
<text x="42.3" y="173.9">1</text>
<text x="63.7" y="173.9">1</text>
<text x="83.2" y="173.9">1</text>
<text x="102.8" y="173.9">1</text>
<text x="122.3" y="173.9">1</text>
<text x="141.9" y="173.9">1</text>
<text x="42.3" y="175.6">2</text>
<text x="42.3" y="177.4">3</text>
<text x="42.3" y="179.2">4</text>
<text x="63.7" y="175.6">2</text>
<text x="63.7" y="177.4">3</text>
<text x="63.7" y="179.2">4</text>
<text x="83.2" y="175.6">2</text>
<text x="83.2" y="177.4">3</text>
<text x="83.2" y="179.2">4</text>
<text x="102.8" y="175.6">2</text>
<text x="102.8" y="177.4">3</text>
<text x="102.8" y="179.2">4</text>
<text x="122.3" y="175.6">2</text>
<text x="122.3" y="177.4">3</text>
<text x="122.3" y="179.2">4</text>
<text x="141.9" y="175.6">2</text>
<text x="141.9" y="177.4">3</text>
<text x="141.9" y="179.2">4</text>
<text x="42.3" y="181">5</text>
<text x="63.7" y="181">5</text>
<text x="83.2" y="181">5</text>
<text x="102.8" y="181">5</text>
<text x="122.3" y="181">5</text>
<text x="141.9" y="181">5</text>
<text x="35.6" y="189.9">GND</text>
<text x="56.9" y="189.9">GND</text>
<text x="76.5" y="189.9">GND</text>
<text x="96" y="189.9">GND</text>
<text x="115.6" y="189.9">GND</text>
<text x="135.1" y="189.9">GND</text>
<text x="286.3" y="196.9">Rev</text>
<text x="248.2" y="200.7">Size</text>
<text x="248.7" y="203.2">A3</text>
<text x="255.3" y="201">Page Name</text>
<text x="256" y="203.2">10:WIFI</text>
<text x="286.3" y="198.8">V1.1-2405</text>
<text x="248" y="205.7">Date: Thursday, May 23, 2024</text>
<text x="279.2" y="205.7">Sheet:</text>
<text x="286.3" y="205.9">10/ 11</text>
</g>
<g font-size="1.6" fill="#00007f">
<text x="202.7" y="47.7">ANT</text>
<text x="72.2" y="53">C110</text>
<text x="81.8" y="51.2">R20</text>
<text x="87.1" y="51.2">R21</text>
<text x="92.5" y="51.2">R30</text>
<text x="97.8" y="51.2">R34</text>
<text x="103.1" y="51.2">R35</text>
<text x="108.5" y="51.2">R37</text>
<text x="113.8" y="51.2">R39</text>
<text x="119.1" y="51.2">R43</text>
<text x="71.1" y="54.8">100nF/16V</text>
<text x="93.2" y="58.3">30K</text>
<text x="98.5" y="58.3">30K</text>
<text x="103.8" y="58.3">30K</text>
<text x="109.2" y="58.3">30K</text>
<text x="114.5" y="58.3">30K</text>
<text x="119.8" y="58.3">10K</text>
<text x="204.5" y="56.6">IPX</text>
<text x="84" y="60.6" transform="rotate(-90 84 60.6)">100K</text>
<text x="89.3" y="60.6" transform="rotate(-90 89.3 60.6)">100K</text>
<text x="131.6" y="61.9">U2</text>
<text x="170.7" y="67.2">C22</text>
<text x="179.6" y="67.2">12pF/50V</text>
<text x="72.9" y="72.6">R1</text>
<text x="81.8" y="72.6">22R R0402</text>
<text x="200.9" y="83.2">R66</text>
<text x="214.4" y="83.2">C46</text>
<text x="228.6" y="83.2">C49</text>
<text x="170.7" y="84.1">L7</text>
<text x="200.9" y="85">0R/NC</text>
<text x="213.4" y="85">10uF/6.3V</text>
<text x="227.6" y="85">100nF/16V</text>
<text x="183.1" y="95.7">C115</text>
<text x="183.1" y="99.2">10uF/6.3V</text>
<text x="174.2" y="120.6">R67</text>
<text x="131.6" y="127.7">AP6212</text>
<text x="173.2" y="127.7">0R</text>
<text x="187.7" y="127">X2</text>
<text x="175.3" y="136.6">C119</text>
<text x="202" y="136.6">C118</text>
<text x="175.3" y="138.7">12pF/50V</text>
<text x="202" y="138.7">12pF/50V</text>
<text x="44.4" y="170.3">EMI1</text>
<text x="65.8" y="170.3">EMI2</text>
<text x="85.3" y="170.3">EMI3</text>
<text x="104.9" y="170.3">EMI4</text>
<text x="124.5" y="170.3">EMI5</text>
<text x="144" y="170.3">EMI6</text>
<text x="44.4" y="186.3">EMI_CLIP</text>
<text x="65.8" y="186.3">EMI_CLIP</text>
<text x="85.3" y="186.3">EMI_CLIP</text>
<text x="104.9" y="186.3">EMI_CLIP</text>
<text x="124.5" y="186.3">EMI_CLIP</text>
<text x="144" y="186.3">EMI_CLIP</text>
</g>
<g font-size="1.6" fill="#f00">
<text x="42.8" y="69.7">[5]</text>
<text x="45.9" y="68.1">[5]</text>
<text x="46.6" y="69.7">GPIOG10/WL_WAKE_HOST</text>
<text x="49.6" y="68.1">GPIOL7/WL_REG_ON</text>
<text x="54.1" y="76.8">[5]</text>
<text x="54.2" y="75.1">[5]</text>
<text x="54.8" y="73.3">[5]</text>
<text x="57.8" y="76.8">SDC1-D0</text>
<text x="58" y="75.1">SDC1-CMD</text>
<text x="58.5" y="73.3">SDC1-CLK</text>
<text x="54.1" y="78.6">[5]</text>
<text x="54.1" y="80.4">[5]</text>
<text x="54.1" y="82.2">[5]</text>
<text x="57.8" y="78.6">SDC1-D1</text>
<text x="57.8" y="80.4">SDC1-D2</text>
<text x="57.8" y="82.2">SDC1-D3</text>
<text x="56.2" y="89.3">[5]</text>
<text x="59" y="87.7">[5]</text>
<text x="59.7" y="85.7">[5]</text>
<text x="59.9" y="89.3">GPIOA7/BT-HOST-WAKE</text>
<text x="62.8" y="87.7">GPIOG13/BT-RST-N</text>
<text x="63.5" y="85.7">GPIOA8/BT-WAKE</text>
<text x="61.3" y="92.8">[5]</text>
<text x="63.1" y="94.6">[5]</text>
<text x="65.1" y="92.8">PA3/UART2_CTS</text>
<text x="66.8" y="94.6">PA1/UART2_RX</text>
<text x="61.3" y="98.2">[5]</text>
<text x="63.1" y="96.4">[5]</text>
<text x="65.1" y="98.2">PA2/UART2_RTS</text>
<text x="66.8" y="96.4">PA0/UART2_TX</text>
<text x="66.7" y="112.6">[6]</text>
<text x="70.4" y="112.6">WIFI_32K</text>
</g>
<g font-size="1.6" fill="#003f7f">
<text x="132.5" y="68.3">WL_REG_ON</text>
<text x="132.5" y="70.1">WL_HOST_WAKE</text>
<text x="151.4" y="68.3">WL_BT_ANT</text>
<text x="132.5" y="75.4">SDIO_DATA_CMD</text>
<text x="132.5" y="73.6">SDIO_DATA_CLK</text>
<text x="132.5" y="77.2">SDIO_DATA_0</text>
<text x="156.8" y="77.2">VBAT</text>
<text x="132.5" y="80.7">SDIO_DATA_2</text>
<text x="132.5" y="82.5">SDIO_DATA_3</text>
<text x="132.5" y="79">SDIO_DATA_1</text>
<text x="148.8" y="80.7">WL_VDD_TCXO</text>
<text x="155.8" y="79">VDDIO</text>
<text x="132.5" y="86.1">BT_WAKE</text>
<text x="132.5" y="89.6">BT_HOST_WAKE</text>
<text x="132.5" y="87.8">BT_RST_N</text>
<text x="149.8" y="87.8">VIN_LDO_OUT</text>
<text x="132.5" y="93.2">UART_RTS_N</text>
<text x="132.5" y="95">UART_TXD</text>
<text x="154" y="91.4">VIN_LDO</text>
<text x="132.5" y="96.7">UART_RXD</text>
<text x="132.5" y="98.5">UART_CTS_N</text>
<text x="157.4" y="96.7">GND</text>
<text x="157.4" y="98.5">GND</text>
<text x="157.4" y="100.3">GND</text>
<text x="132.5" y="102.1">PCM_OUT</text>
<text x="132.5" y="103.8">PCM_CLK</text>
<text x="132.5" y="105.6">PCM_IN</text>
<text x="132.5" y="107.4">PCM_SYNC</text>
<text x="157.4" y="102.1">GND</text>
<text x="157.4" y="103.8">GND</text>
<text x="157.4" y="105.6">GND</text>
<text x="132.5" y="112.7">LPO</text>
<text x="132.5" y="111">TCXO_IN</text>
<text x="157.7" y="111">NC1</text>
<text x="157.7" y="112.7">NC2</text>
<text x="132.5" y="119.8">BT_XTAL_IN</text>
<text x="132.5" y="118.1">BT_XTAL_OUT</text>
<text x="152.7" y="118.1">XTAL_OUT</text>
<text x="154.4" y="116.3">XTAL_IN</text>
<text x="157.7" y="114.5">NC3</text>
<text x="157.7" y="119.8">NC6</text>
<text x="156.8" y="125.2">NC10</text>
<text x="157.7" y="121.6">NC7</text>
<text x="157.7" y="123.4">NC8</text>
</g>
<text font-size="1.6" fill="#7f00ff" x="186.7" y="129.5">26MHz/10ppm/12pF</text>
<g font-size="1.2">
<text x="272" y="194.8">https://wiki.friendlyelec.com/</text>
<text x="272" y="193">https://www.friendlyelec.com/</text>
</g>
</svg>
